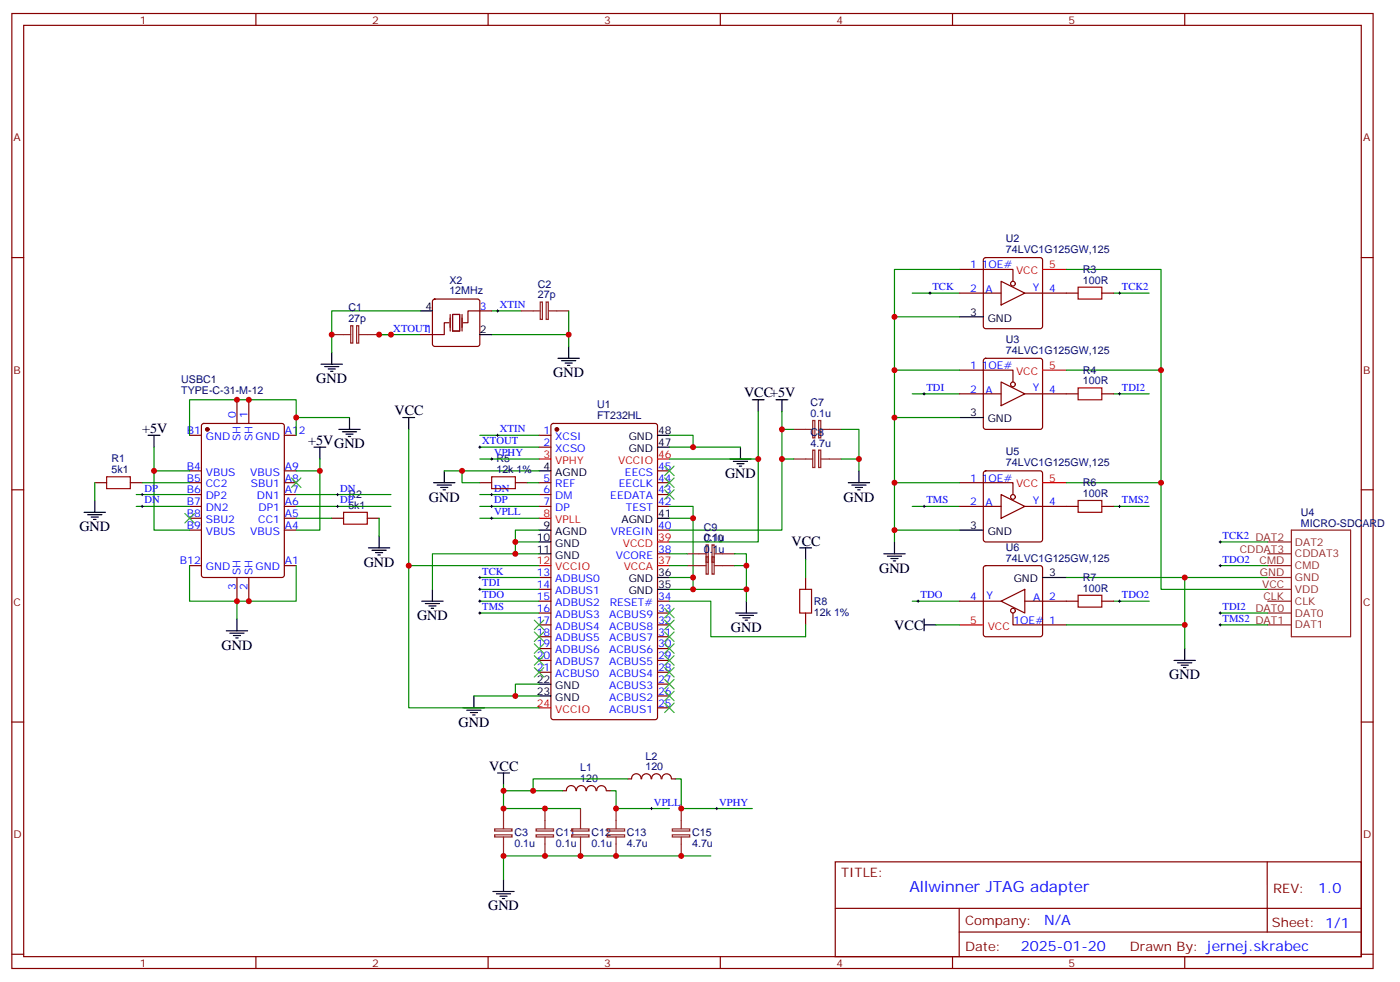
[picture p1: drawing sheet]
<svg xmlns="http://www.w3.org/2000/svg" width="417mm" height="292mm" viewBox="0 0 417 292" stroke-linecap="round" stroke-linejoin="round" font-family="sans-serif">
<g fill="none" stroke="#870000" stroke-width=".35">
<path d="M3.5 4h405.4v284.4h-405.4zM7.1 7.5h398.2v277.3h-398.2zM76.2 4v3.5M145.3 4v3.5M214.5 4v3.5M283.6 4v3.5M352.8 4v3.5M3.5 76.7h3.6M293 76.9l.5-.2h16.2l.5 .2 .2 .5v19.8l-.2 .5-.5 .2h-16.2l-.5-.3-.2-.4v-19.8zM405.3 76.7h3.6M125.2 99.6h3.6M129 89.2l.5-.2h12.7l.5 .2 .2 .5v12.7l-.3 .5-.4 .3h-12.7l-.5-.3-.2-.5v-12.7z"/>
<path d="M142.9 92.6h3.5M285.8 80.2h15.8v3.5M285.8 87.3h12.3M298.1 83.7l7.1 3.6-7.1 3.5zM305.2 87.3h15.8M328.1 87.3h3.5M70.6 119v7.1M74.1 119v7.1M285.8 110.2h15.8v3.5M285.8 117.3h12.3M293 106.9l.5-.2h16.2l.5 .2 .2 .5v19.7l-.2 .5-.5 .2h-16.2l-.5-.2-.2-.5v-19.7zM298.1 113.7l7.1 3.6-7.1 3.5z"/>
<path d="M305.2 117.3h15.8M328.1 117.3h3.5M56.4 129.6h3.6M60.2 126.3l.5-.2h23.3l.6 .4 .1 44.7-.5 .7h-23.5l-.7-.4v-44.7zM84.7 129.6h3.5M160.5 129.6h3.5M160.5 133.1h3.5M164.3 126.3l.4-.2h30.4l.6 .4 .1 87.1-.5 .6-30.6 .1-.6-.5-.1-87zM3.5 145.8h3.6M28.2 143.7h3.5M38.8 143.7h3.5M56.4 143.7h3.6"/>
<path d="M56.4 147.2h3.6M56.4 150.8h3.6M56.4 157.8h3.6M56.4 140.2h3.6M56.4 154.3h3.6M84.7 143.7h3.5M84.7 147.2h3.5M84.7 150.8h3.5M84.7 157.8h3.5M84.7 140.2h3.5M84.7 154.3h3.5M98.8 154.3h3.5"/>
<path d="M109.4 154.3h3.5M142.9 143.7h3.5M153.5 143.7h3.5M160.5 143.7h3.5M160.5 147.2h3.5M160.5 150.8h3.5M195.8 143.7h3.5M195.8 147.2h3.5M195.8 150.8h3.5M195.8 157.8h3.5M195.8 140.2h3.5M285.8 143.7h15.8v3.5"/>
<path d="M285.8 150.8h12.3M293 140.4l.5-.2h16.2l.5 .2 .2 .5v19.8l-.2 .5-.5 .2h-16.2l-.5-.3-.2-.4v-19.8zM298.1 147.2l7.1 3.6-7.1 3.5zM305.2 150.8h15.8M328.1 150.8h3.5M405.3 145.8h3.6M56.4 168.4h3.6M70.6 171.9v7.1M74.1 171.9v7.1M84.7 168.4h3.5M160.5 171.9h3.5M160.5 175.5h3.5"/>
<path d="M160.5 179h3.5M195.8 179h3.5M195.8 164.9h3.5M239.9 171.9v3.6M285.8 179h12.3M293 168.6l.5-.2h16.2l.5 .2 .2 .5v19.8l-.2 .5-.5 .2h-16.2l-.5-.3-.2-.4v-19.8zM298.1 179l7.1-3.5v7zM305.2 179h15.8M328.1 179h3.5M160.5 182.5h3.5M160.5 186.1h3.5M160.5 189.6h3.5"/>
<path d="M160.5 193.1h3.5M160.5 196.6h3.5M195.8 182.5h3.5M195.8 186.1h3.5M195.8 189.6h3.5M195.8 193.1h3.5M195.8 196.6h3.5M239.9 182.5v3.6M301.6 182.5v3.6h15.9M3.5 215h3.6M160.5 200.2h3.5M195.8 200.2h3.5"/>
<path d="M195.8 210.7h3.5M195.8 207.2h3.5M195.8 203.7h3.5M405.3 215h3.6M167.6 235.4h1M168.7 235.4a1.41 1.41 0 0 1 1.4-1.5 1.41 1.41 0 0 1 1.4 1.5M171.7 235.4a1.41 1.41 0 0 1 1.4-1.5 1.41 1.41 0 0 1 1.4 1.5M174.6 235.4a1.41 1.41 0 0 1 1.5-1.5 1.41 1.41 0 0 1 1.4 1.5M177.7 235.4a1.41 1.41 0 0 1 1.4-1.5 1.41 1.41 0 0 1 1.4 1.5M180.6 235.4h1.1M190.9 231.9a1.41 1.41 0 0 0-1.4-1.5 1.41 1.41 0 0 0-1.4 1.5h-1.1M191.1 231.9a1.41 1.41 0 0 1 1.4-1.5 1.41 1.41 0 0 1 1.4 1.5"/>
<path d="M194.1 231.9a1.41 1.41 0 0 1 1.4-1.5 1.41 1.41 0 0 1 1.4 1.5M197.1 231.9a1.41 1.41 0 0 1 1.4-1.5 1.41 1.41 0 0 1 1.4 1.5M200 231.9h1.1M248.7 256.6h156.6v28.2h-156.6zM377.3 256.6v20.9M248.7 270.5h156.5M285.6 277.5h119.6M285.6 270.5v14.1M3.5 284.1h3.6M76.2 284.8v3.6M145.3 284.8v3.6M214.5 284.8v3.6"/>
<path d="M283.6 284.8v3.6M352.8 284.8v3.6M405.3 284.1h3.6"/>
<circle cx="301.6" cy="84.5" r=".71"/>
<circle cx="301.6" cy="114.4" r=".71"/>
<circle cx="301.6" cy="148" r=".71"/>
<circle cx="301.6" cy="181.8" r=".71"/>
</g>
<g fill="#870000" stroke="#870000" stroke-width=".35">
<circle cx="165.8" cy="127.8" r=".53"/>
<circle cx="61.7" cy="127.8" r=".53"/>
</g>
<path d="M310.4 80.2h7.1M310.4 110.2h7.1M160.5 136.7h3.5M195.8 136.7h3.5M160.5 154.3h3.5M310.4 143.7h7.1M160.5 168.4h3.5M195.8 168.4h3.5M195.8 161.4h3.5M285.8 186.1h7M160.5 210.7h3.5" fill="none" stroke="#f00" stroke-width=".35"/>
<g fill="none" stroke="#000" stroke-width=".35">
<path d="M125.2 92.6h3.6M142.9 99.6h3.5M285.8 94.3h7M95.6 108.4h6.4M96.7 109.1h4.2M97.7 109.9h2.1M98.4 110.6h.7M98.8 104.9v3.5M166.2 106.7h6.3M167.2 107.4h4.2M168.3 108.1h2.1M169 108.8h.7"/>
<path d="M169.3 103.2v3.5M224 119h3.5M225.8 119v3.6M231.1 119h3.5M232.8 119v3.6M44.1 129.6h3.5M45.9 129.6v3.5M93.5 133.1h3.5M95.2 133.1v3.6M100.9 127.8h6.3M102 128.6h4.2M103 129.3h2.1"/>
<path d="M103.7 130h.7M104.1 124.3v3.5M119.9 124.3h3.6M121.7 124.3v3.5M195.8 133.1h3.5M195.8 129.6h3.5M217.3 136.7h6.4M218.4 137.4h4.2M219.4 138.1h2.1M220.1 138.8h.7M220.5 133.1v3.6M285.8 124.3h7"/>
<path d="M25 152.5h6.4M26.1 153.2h4.2M27.2 154h2.1M27.9 154.7h.7M28.2 149v3.5M112.9 159.6v3.5M129.1 143.7h6.4M130.2 144.4h4.2M131.2 145.1h2.1M131.9 145.8h.7M132.3 140.2v3.5M160.5 140.2h3.5"/>
<path d="M160.5 157.8h3.5M195.8 154.3h3.5M252.6 143.7h6.3M253.6 144.4h4.3M254.7 145.1h2.1M255.4 145.8h.7M255.8 140.2v3.5M285.8 157.8h7M109.7 163.1h6.4M110.8 163.8h4.2M111.8 164.5h2.1M112.5 165.2h.7"/>
<path d="M125.6 179h6.3M126.6 179.7h4.3M128.8 175.5v3.5M160.5 161.4h3.5M160.5 164.9h3.5M195.8 175.5h3.5M195.8 171.9h3.5M222.2 179v3.5M238.1 163.1h3.6M239.9 163.1v3.6M263.2 164.9h6.3M264.2 165.6h4.3"/>
<path d="M265.3 166.3h2.1M266 167h.7M266.3 161.4v3.5M310.4 171.9h7.1M67.4 187.8h6.3M68.4 188.5h4.3M69.5 189.2h2.1M70.2 189.9h.7M70.6 184.3v3.5M127.7 180.4h2.1M128.4 181.1h.7M219.1 182.5h6.3"/>
<path d="M220.1 183.2h4.3M221.2 183.9h2.1M221.9 184.6h.7M275.2 186.1h3.5M275.2 184.3v3.5M349.6 196.6h6.4M350.7 197.3h4.2M351.7 198h2.1M352.4 198.8h.7M352.8 193.1v3.5M137.9 210.7h6.4M139 211.5h4.2"/>
<path d="M140.1 212.2h2.1M140.8 212.9h.7M141.1 207.2v3.5M160.5 203.7h3.5M160.5 207.2h3.5M148.2 230.2h3.5M149.9 230.2v3.5M146.8 265.4h6.3M147.8 266.1h4.2M148.9 266.8h2.1M149.6 267.5h.7M149.9 261.9v3.5"/>
</g>
<g fill="none" stroke="#008700" stroke-width=".35">
<path d="M112.9 99.6h12.3M125.2 92.6h-26.4v12.3M146.4 92.6h8.8M146.4 99.6h22.9M169.3 92.6v10.6M266.3 94.3h19.5M271.6 87.3h14.2M285.8 80.2h-19.5v81.2M317.5 80.2h28.2v95.3h31.8M331.6 87.3h10.6M266.3 110.2h19.5M271.6 117.3h14.2"/>
<path d="M317.5 110.2h28.2M331.6 117.3h10.6M45.9 133.1v7.1h10.5M88.2 124.3v-5.3h-31.8v10.6M95.2 136.7v3.5h-7M104.1 124.3h-15.9v5.3M121.7 127.8v40.6h38.8M142.9 133.1h17.6M142.9 129.6h17.6M142.9 136.7h17.6M199.3 129.6h7.1v3.5M199.3 133.1h21.2"/>
<path d="M225.8 122.6v14.1h-26.5M225.8 136.7v24.7h-26.5M232.8 122.6v35.2h-33.5M232.8 127.8h3.6M232.8 136.7h3.6M250.5 136.7h5.3v3.5M250.5 127.8h5.3v8.9M266.3 124.3h19.5M28.2 143.7v5.3M40.6 147.2h15.8M40.6 150.8h15.8M42.3 143.7h14.1"/>
<path d="M45.9 140.2v17.6h10.5M88.2 154.3h10.6M88.2 147.2h28.2M88.2 150.8h28.2M95.2 140.2v17.6h-7M112.9 154.3v5.3M132.3 140.2h28.2M137.6 140.2v3.5h5.3M142.9 154.3h17.6M142.9 147.2h17.6M142.9 150.8h17.6M157 143.7h3.5"/>
<path d="M160.5 157.8h-7v3.6M199.3 154.3h7.1v17.6M199.3 150.8h7.1v3.5M266.3 143.7h19.5M266.3 157.8h19.5M271.6 150.8h14.2M317.5 143.7h28.2M331.6 150.8h10.6M56.4 168.4v10.6h31.8v-10.6M70.6 179v5.3M121.7 168.4v42.3h38.8M142.9 171.9h17.6"/>
<path d="M142.9 175.5h17.6M142.9 179h17.6M160.5 164.9h-31.7v10.6M160.5 161.4h-7v3.5M199.3 175.5h22.9v3.5M199.3 171.9h7.1v3.6M199.3 179h12.4v10.6h28.2v-3.5M199.3 168.4h5.3M199.3 164.9h5.3M218.7 168.4h3.5v7.1M218.7 164.9h3.5v3.5M239.9 166.7v5.2"/>
<path d="M271.6 179h14.2M317.5 171.9h35.3M331.6 179h10.6M363.4 161.4h14.1M363.4 168.4h14.1M377.5 171.9h-24.7v21.2M142.9 182.5h17.6M278.7 186.1h7.1M317.5 186.1h35.3M363.4 182.5h14.1M363.4 186.1h14.1M141.1 207.2h19.4"/>
<path d="M160.5 203.7h-7v3.5M149.9 233.7v7h23M149.9 235.4h17.7M181.7 235.4h1.7v5.3h15.9M187 231.9h-28.3v3.5M201.1 231.9h1.7v8.8h21.2M211.7 254.8h-61.8v7.1"/>
</g>
<path d="M321 85.5h7.1v3.5h-7.1zM321 115.5h7.1v3.5h-7.1zM31.7 142h7.1v3.5h-7.1zM102.3 152.5h7.1v3.6h-7.1zM146.4 142h7.1v3.5h-7.1zM321 149h7.1v3.5h-7.1zM238.1 175.5h3.6v7h-3.6zM321 177.2h7.1v3.6h-7.1z" fill="none" stroke="#a10000" stroke-width=".35"/>
<g fill="none" stroke="#000" stroke-width=".3">
<path d="M116.1 99.6h.7M116.4 99.3v.7M147.8 92.6h.7M148.2 92.2v.7M276.6 87.3h.7M276.9 86.9v.7M333 87.3h.7M333.4 86.9v.7M274.8 117.3h.7M275.2 116.9v.7M333 117.3h.7M333.4 116.9v.7"/>
<path d="M142.5 133.1h.7M142.9 132.8v.7M146 136.7h.8M146.4 136.3v.7M147.8 129.6h.7M148.2 129.3v.7M42 147.2h.7M42 150.8h.7M42.3 146.9v.7M42.3 150.4v.7M100.2 147.2h.7M100.2 150.8h.7"/>
<path d="M100.5 146.9v.7M100.5 150.4v.7M146 147.2h.8M146 150.8h.8M146 154.3h.8M146.4 146.9v.7M146.4 150.4v.7M146.4 154v.7M274.8 150.8h.7M275.2 150.4v.7M333 150.8h.7M333.4 150.4v.7"/>
<path d="M142.5 171.9h.7M142.5 175.5h.7M142.5 179h.7M142.9 171.6v.7M142.9 175.1v.7M142.9 178.6v.8M273 179h.8M273.4 178.6v.8M333 179h.7M333.4 178.6v.8M363 161.4h.7M363 168.4h.7"/>
<path d="M363.4 161v.7M363.4 168.1v.7M142.5 182.5h.7M142.9 182.2v.7M363 182.5h.7M363 186.1h.7M363.4 182.2v.7M363.4 185.7v.7M193.7 240.7h.7M194 240.4v.7M213.1 240.7h.7M213.4 240.4v.7"/>
</g>
<g fill="none" stroke="#3c3" stroke-width=".35">
<path d="M197.9 138.8l2.8 2.8M200.7 138.8l-2.8 2.8M55 152.9l2.9 2.8M57.9 152.9l-2.9 2.8M86.8 142.3l2.8 2.8M89.6 142.3l-2.8 2.8M197.9 142.3l2.8 2.8M197.9 145.8l2.8 2.9M200.7 145.8l-2.8 2.9M200.7 142.3l-2.8 2.8M159.1 184.6l2.8 2.9M159.1 188.2l2.8 2.8"/>
<path d="M159.1 191.7l2.8 2.8M159.1 195.2l2.8 2.8M159.1 198.8l2.8 2.8M161.9 184.6l-2.8 2.9M161.9 188.2l-2.8 2.8M161.9 191.7l-2.8 2.8M161.9 195.2l-2.8 2.8M161.9 198.8l-2.8 2.8M197.9 198.8l2.8 2.8M197.9 195.2l2.8 2.8M197.9 191.7l2.8 2.8M197.9 188.2l2.8 2.8"/>
<path d="M197.9 184.6l2.8 2.9M197.9 181.1l2.8 2.8M200.7 198.8l-2.8 2.8M200.7 195.2l-2.8 2.8M200.7 191.7l-2.8 2.8M200.7 188.2l-2.8 2.8M200.7 184.6l-2.8 2.9M200.7 181.1l-2.8 2.8M197.9 209.3l2.8 2.9M197.9 205.8l2.8 2.8M197.9 202.3l2.8 2.8M200.7 209.3l-2.8 2.9"/>
<path d="M200.7 205.8l-2.8 2.8M200.7 202.3l-2.8 2.8"/>
</g>
<g fill="none" stroke="#8c2424" stroke-width=".35">
<path d="M98.8 99.6h5.6M104.4 97h.7v5.2h-.7zM106.2 97h.6v5.2h-.6zM106.9 99.6h6M155.2 92.6h5.7M160.9 89.9h.6v5.2h-.6zM162.6 89.9h.7v5.2h-.7zM163.3 92.6h6M236.4 127.8h5.6M236.4 136.7h5.6M242 125.2h.6v5.2h-.6zM242 134h.6v5.2h-.6z"/>
<path d="M243.8 125.2h.6v5.2h-.6zM243.8 134h.6v5.2h-.6zM244.5 127.8h6M244.5 136.7h6M384.5 157.8h17.7v31.8h-17.7zM204.6 164.9h5.7M204.6 168.4h5.7M210.3 162.2h.6v5.2h-.6zM210.3 165.8h.6v5.2h-.6zM212 162.2h.7v5.2h-.7zM212 165.8h.7v5.2h-.7zM212.7 164.9h6"/>
<path d="M212.7 168.4h6M377.5 164.9h7M377.5 168.4h7M377.5 171.9h7M377.5 175.5h7M377.5 179h7M377.5 161.4h7M377.5 182.5h7M377.5 186.1h7M147.3 246.8h5.2v.6h-5.2zM147.3 248.6h5.2v.6h-5.2zM149.9 240.7v6"/>
<path d="M149.9 249.2v5.6M159.6 246.8h5.2v.6h-5.2zM159.6 248.6h5.2v.6h-5.2zM162.3 240.7v6M162.3 249.2v5.6M170.2 246.8h5.2v.6h-5.2zM170.2 248.6h5.2v.6h-5.2zM172.9 240.7v6M172.9 249.2v5.6M180.8 246.8h5.2v.6h-5.2zM180.8 248.6h5.2v.6h-5.2zM183.4 240.7v6"/>
<path d="M183.4 249.2v5.6M200.2 246.8h5.2v.6h-5.2zM200.2 248.6h5.2v.6h-5.2zM202.8 240.7v6M202.8 249.2v5.6"/>
</g>
<path d="M133.7 96.1h-1.4v3.5h-3.5M134.1 93.6v5M134.8 93.6h2.1v5h-2.1zM137.6 93.6v5M142.9 92.6h-3.6v3.5h-1.4" fill="none" stroke="#870012" stroke-width=".35"/>
<g fill="#c00">
<circle cx="88.2" cy="124.3" r=".88"/>
<circle cx="74.1" cy="119" r=".88"/>
<circle cx="70.6" cy="119" r=".88"/>
<circle cx="70.6" cy="179" r=".88"/>
<circle cx="74.1" cy="179" r=".88"/>
<circle cx="45.9" cy="140.2" r=".88"/>
<circle cx="95.3" cy="140.2" r=".88"/>
<circle cx="153.5" cy="164.9" r=".88"/>
<circle cx="153.5" cy="161.4" r=".88"/>
<circle cx="153.5" cy="207.2" r=".88"/>
<circle cx="206.4" cy="133.1" r=".88"/>
<circle cx="206.4" cy="175.5" r=".88"/>
<circle cx="206.4" cy="171.9" r=".88"/>
<circle cx="137.6" cy="140.2" r=".88"/>
<circle cx="169.3" cy="99.6" r=".88"/>
<circle cx="116.4" cy="99.6" r=".88"/>
<circle cx="98.8" cy="99.6" r=".88"/>
<circle cx="112.9" cy="99.6" r=".88"/>
<circle cx="232.8" cy="127.8" r=".88"/>
<circle cx="232.8" cy="136.7" r=".88"/>
<circle cx="255.8" cy="136.7" r=".88"/>
<circle cx="222.3" cy="175.5" r=".88"/>
<circle cx="222.3" cy="168.4" r=".88"/>
<circle cx="225.8" cy="136.7" r=".88"/>
<circle cx="121.7" cy="168.4" r=".88"/>
<circle cx="206.4" cy="154.3" r=".88"/>
<circle cx="149.9" cy="240.7" r=".88"/>
<circle cx="162.3" cy="240.7" r=".88"/>
<circle cx="149.9" cy="254.8" r=".88"/>
<circle cx="162.3" cy="254.8" r=".88"/>
<circle cx="172.9" cy="254.8" r=".88"/>
<circle cx="183.4" cy="254.8" r=".88"/>
<circle cx="202.8" cy="254.8" r=".88"/>
<circle cx="149.9" cy="235.4" r=".88"/>
<circle cx="183.4" cy="240.7" r=".88"/>
<circle cx="158.8" cy="235.4" r=".88"/>
<circle cx="202.8" cy="240.7" r=".88"/>
<circle cx="345.7" cy="110.2" r=".88"/>
<circle cx="345.7" cy="143.7" r=".88"/>
<circle cx="266.3" cy="94.3" r=".88"/>
<circle cx="266.3" cy="124.3" r=".88"/>
<circle cx="266.3" cy="157.8" r=".88"/>
<circle cx="266.3" cy="110.2" r=".88"/>
<circle cx="266.3" cy="143.7" r=".88"/>
<circle cx="352.8" cy="186.1" r=".88"/>
<circle cx="352.8" cy="171.9" r=".88"/>
</g>
<text font-size="4.6" fill="#00f" x="270.8" y="265.6">Allwinner JTAG adapter</text>
<g font-size="4.2">
<text x="164.7" y="112.3">GND</text>
<text x="94.2" y="114.1">GND</text>
<text x="221.5" y="118.3">VCC+5V</text>
<text x="117.5" y="123.6">VCC</text>
<text x="42.3" y="128.9">+5V</text>
<text x="91.7" y="132.4">+5V</text>
<text x="99.5" y="133.5">GND</text>
<text x="215.9" y="142.3">GND</text>
<text x="127.7" y="149.4">GND</text>
<text x="251.2" y="149.4">GND</text>
<text x="23.6" y="158.2">GND</text>
<text x="235.7" y="162.4">VCC</text>
<text x="108.3" y="168.8">GND</text>
<text x="261.8" y="170.5">GND</text>
<text x="124.2" y="184.6">GND</text>
<text x="217.7" y="188.2">GND</text>
<text x="266.3" y="187.4">VCC</text>
<text x="66" y="193.5">GND</text>
<text x="348.2" y="202.3">GND</text>
<text x="136.5" y="216.4">GND</text>
<text x="145.7" y="229.4">VCC</text>
<text x="145.3" y="271.1">GND</text>
</g>
<g font-size="4.2" fill="#00f">
<text x="392.5" y="265.9">1.0</text>
<text x="310.9" y="275.4">N/A</text>
<text x="304" y="283.2">2025-01-20</text>
</g>
<g font-size="3.9" fill="#800">
<text x="250.5" y="261.2">TITLE:</text>
<text x="379.1" y="265.9">REV:</text>
<text x="287.4" y="275.4">Company:</text>
<text x="378.7" y="276">Sheet: 1/1</text>
<text x="287.4" y="283.1">Date:</text>
<text x="336.4" y="283.2">Drawn By: jernej.skrabec</text>
</g>
<g font-size="3.2" fill="#800">
<text x="41.6" y="7">1</text>
<text x="110.8" y="7">2</text>
<text x="179.9" y="7">3</text>
<text x="249.1" y="7">4</text>
<text x="318.2" y="7">5</text>
<text x="4.1" y="42.1">A</text>
<text x="405.9" y="42.1">A</text>
<text x="4.1" y="111.3">B</text>
<text x="405.9" y="111.3">B</text>
<text x="4.1" y="180.4">C</text>
<text x="405.9" y="180.4">C</text>
<text x="4.1" y="249.6">D</text>
<text x="405.9" y="249.6">D</text>
<text x="41.6" y="287.8">1</text>
<text x="110.8" y="287.8">2</text>
<text x="179.9" y="287.8">3</text>
<text x="249.1" y="287.8">4</text>
<text x="318.2" y="287.8">5</text>
</g>
<g font-size="3.2" fill="#000080">
<text x="299.5" y="75.3">74LVC1G125GW,125</text>
<text x="299.5" y="72.1">U2</text>
<text x="322.5" y="81.2">R3</text>
<text x="133.8" y="87.6">12MHz</text>
<text x="133.8" y="84.5">X2</text>
<text x="160.2" y="88.9">27p</text>
<text x="160.2" y="85.6">C2</text>
<text x="322.5" y="84.5">100R</text>
<text x="103.7" y="95.9">27p</text>
<text x="103.7" y="92.7">C1</text>
<text x="299.5" y="105.3">74LVC1G125GW,125</text>
<text x="299.5" y="102">U3</text>
<text x="54" y="114">USBC1</text>
<text x="322.5" y="111.2">R4</text>
<text x="54" y="117.3">TYPE-C-31-M-12</text>
<text x="322.5" y="114.4">100R</text>
<text x="177.8" y="124.7">FT232HL</text>
<text x="177.8" y="121.4">U1</text>
<text x="241.3" y="124.1">0.1u</text>
<text x="241.3" y="120.9">C7</text>
<text x="241.3" y="129.7">C8</text>
<text x="33.2" y="137.7">R1</text>
<text x="147.8" y="137.7">R5</text>
<text x="241.3" y="133">4.7u</text>
<text x="299.5" y="135.6">U5</text>
<text x="33.2" y="140.9">5k1</text>
<text x="147.8" y="140.9">12k 1%</text>
<text x="299.5" y="138.8">74LVC1G125GW,125</text>
<text x="103.7" y="148.3">R2</text>
<text x="322.5" y="148">100R</text>
<text x="322.5" y="144.7">R6</text>
<text x="103.7" y="151.5">5k1</text>
<text x="387.4" y="153.6">U4</text>
<text x="209.6" y="161.2">0.1u</text>
<text x="209.6" y="158">C9</text>
<text x="209.6" y="161.5">C10</text>
<text x="387.4" y="156.8">MICRO-SDCARD</text>
<text x="209.6" y="164.7">0.1u</text>
<text x="299.5" y="167.4">74LVC1G125GW,125</text>
<text x="299.5" y="164.1">U6</text>
<text x="322.5" y="173">R7</text>
<text x="322.5" y="176.2">100R</text>
<text x="242.4" y="183.4">12k 1%</text>
<text x="242.4" y="180.1">R8</text>
<text x="192.2" y="226.1">L2</text>
<text x="172.8" y="232.8">120</text>
<text x="172.8" y="229.7">L1</text>
<text x="192.2" y="229.3">120</text>
<text x="153.2" y="248.9">C3</text>
<text x="165.5" y="248.9">C11</text>
<text x="176.1" y="248.9">C12</text>
<text x="186.7" y="248.9">C13</text>
<text x="206.1" y="248.9">C15</text>
<text x="153.2" y="252.1">0.1u</text>
<text x="165.5" y="252.1">0.1u</text>
<text x="176.1" y="252.1">0.1u</text>
<text x="186.7" y="252.1">4.7u</text>
<text x="206.1" y="252.1">4.7u</text>
</g>
<g font-size="3.2" fill="#00f">
<text x="288.8" y="79.9">1</text>
<text x="292.3" y="79.9">1OE#</text>
<text x="277.6" y="86.4">TCK</text>
<text x="288.8" y="86.9">2</text>
<text x="293.4" y="87.3">A</text>
<text x="307.5" y="86.6">Y</text>
<text x="312.4" y="86.9">4</text>
<text x="334.1" y="86.4">TCK2</text>
<text x="142.9" y="92.2">3</text>
<text x="148.9" y="91.7">XTIN</text>
<text x="117.1" y="98.7">XTOUT1</text>
<text x="288.8" y="109.9">1</text>
<text x="292.3" y="109.9">1OE#</text>
<text x="275.9" y="116.4">TDI</text>
<text x="288.8" y="116.9">2</text>
<text x="293.4" y="117.3">A</text>
<text x="307.5" y="116.6">Y</text>
<text x="312.4" y="116.9">4</text>
<text x="334.1" y="116.4">TDI2</text>
<text x="70.2" y="124.3" transform="rotate(-90 70.2 124.3)">0</text>
<text x="73.7" y="124.3" transform="rotate(-90 73.7 124.3)">1</text>
<text x="55.6" y="129.3">B1</text>
<text x="61.3" y="131">GND</text>
<text x="71.6" y="131.3" transform="rotate(-90 71.6 131.3)">SH</text>
<text x="75.1" y="131.3" transform="rotate(-90 75.1 131.3)">SH</text>
<text x="76.1" y="131">GND</text>
<text x="84.8" y="129.3">A12</text>
<text x="148.9" y="128.7">XTIN</text>
<text x="161.9" y="129.3">1</text>
<text x="165.3" y="131">XCSI</text>
<text x="143.6" y="132.3">XTOUT</text>
<text x="147.1" y="135.8">VPHY</text>
<text x="161.9" y="132.8">2</text>
<text x="165.3" y="134.5">XCSO</text>
<text x="55.6" y="139.8">B4</text>
<text x="55.6" y="143.4">B5</text>
<text x="61.3" y="141.6">VBUS</text>
<text x="74.5" y="141.6">VBUS</text>
<text x="84.8" y="143.4">A8</text>
<text x="84.8" y="139.8">A9</text>
<text x="161.9" y="143.4">5</text>
<text x="186.1" y="141.6">EECS</text>
<text x="196" y="143.4">44</text>
<text x="196" y="139.8">45</text>
<text x="288.8" y="143.4">1</text>
<text x="292.3" y="143.4">1OE#</text>
<text x="43" y="146.4">DP</text>
<text x="43" y="149.9">DN</text>
<text x="55.6" y="146.9">B6</text>
<text x="61.3" y="145.1">CC2</text>
<text x="61.3" y="148.7">DP2</text>
<text x="74.7" y="145.1">SBU1</text>
<text x="76.5" y="148.7">DN1</text>
<text x="84.8" y="146.9">A7</text>
<text x="101.2" y="146.4">DN</text>
<text x="101.2" y="149.9">DP</text>
<text x="147.1" y="146.4">DN</text>
<text x="147.1" y="149.9">DP</text>
<text x="161.9" y="146.9">6</text>
<text x="165.3" y="145.1">REF</text>
<text x="165.3" y="148.7">DM</text>
<text x="181.7" y="148.7">EEDATA</text>
<text x="184.3" y="145.1">EECLK</text>
<text x="196" y="146.9">43</text>
<text x="275.9" y="149.9">TMS</text>
<text x="334.1" y="149.9">TMS2</text>
<text x="55.6" y="150.4">B7</text>
<text x="55.6" y="154">B8</text>
<text x="61.3" y="152.2">DN2</text>
<text x="61.3" y="155.7">SBU2</text>
<text x="76.9" y="155.7">CC1</text>
<text x="77" y="152.2">DP1</text>
<text x="84.8" y="154">A5</text>
<text x="84.8" y="150.4">A6</text>
<text x="147.1" y="153.4">VPLL</text>
<text x="161.9" y="150.4">7</text>
<text x="165.3" y="152.2">DP</text>
<text x="186.4" y="152.2">TEST</text>
<text x="196" y="150.4">42</text>
<text x="288.8" y="150.4">2</text>
<text x="293.4" y="150.8">A</text>
<text x="307.5" y="150.1">Y</text>
<text x="312.4" y="150.4">4</text>
<text x="55.6" y="157.5">B9</text>
<text x="61.3" y="159.2">VBUS</text>
<text x="74.5" y="159.2">VBUS</text>
<text x="84.8" y="157.5">A4</text>
<text x="181.9" y="159.2">VREGIN</text>
<text x="196" y="157.5">40</text>
<text x="364.1" y="160.5">TCK2 DAT2</text>
<text x="183.4" y="166.3">VCORE</text>
<text x="196" y="164.5">38</text>
<text x="364.1" y="167.5">TDO2</text>
<text x="53.6" y="168.1">B12</text>
<text x="61.3" y="169.8">GND</text>
<text x="71.6" y="171.2" transform="rotate(-90 71.6 171.2)">SH</text>
<text x="75.1" y="171.2" transform="rotate(-90 75.1 171.2)">SH</text>
<text x="76.1" y="169.8">GND</text>
<text x="84.8" y="168.1">A1</text>
<text x="143.6" y="171.1">TCK</text>
<text x="159.8" y="171.6">13</text>
<text x="165.3" y="173.4">ADBUS0</text>
<text x="70.2" y="175.7" transform="rotate(-90 70.2 175.7)">3</text>
<text x="73.7" y="175.7" transform="rotate(-90 73.7 175.7)">2</text>
<text x="143.6" y="174.6">TDI</text>
<text x="143.6" y="178.1">TDO</text>
<text x="159.8" y="175.1">14</text>
<text x="159.8" y="178.6">15</text>
<text x="165.3" y="176.9">ADBUS1</text>
<text x="196" y="178.6">34</text>
<text x="274.1" y="178.1">TDO</text>
<text x="288.8" y="178.6">4</text>
<text x="293.8" y="178.3">Y</text>
<text x="307.7" y="179">A</text>
<text x="312.4" y="178.6">2</text>
<text x="334.1" y="178.1">TDO2</text>
<text x="143.6" y="181.6">TMS</text>
<text x="159.8" y="182.2">16</text>
<text x="159.8" y="185.7">17</text>
<text x="165.3" y="180.4">ADBUS2</text>
<text x="165.3" y="183.9">ADBUS3</text>
<text x="181.4" y="183.9">ACBUS9</text>
<text x="181.5" y="180.4">RESET#</text>
<text x="196" y="185.7">32</text>
<text x="196" y="182.2">33</text>
<text x="301.8" y="185.7">1OE#</text>
<text x="312.4" y="185.7">1</text>
<text x="364.1" y="181.6">TDI2</text>
<text x="364.1" y="185.2">TMS2 DAT1</text>
<text x="159.8" y="189.2">18</text>
<text x="165.3" y="187.5">ADBUS4</text>
<text x="165.3" y="191">ADBUS5</text>
<text x="181.4" y="191">ACBUS7</text>
<text x="181.4" y="187.5">ACBUS8</text>
<text x="196" y="189.2">31</text>
<text x="159.8" y="192.8">19</text>
<text x="159.8" y="196.3">20</text>
<text x="165.3" y="194.5">ADBUS6</text>
<text x="181.4" y="194.5">ACBUS6</text>
<text x="196" y="196.3">29</text>
<text x="196" y="192.8">30</text>
<text x="159.8" y="199.8">21</text>
<text x="165.3" y="198">ADBUS7</text>
<text x="165.3" y="201.6">ACBUS0</text>
<text x="181.4" y="201.6">ACBUS4</text>
<text x="181.4" y="198">ACBUS5</text>
<text x="196" y="203.3">27</text>
<text x="196" y="199.8">28</text>
<text x="181.4" y="208.6">ACBUS2</text>
<text x="181.4" y="205.1">ACBUS3</text>
<text x="196" y="206.9">26</text>
<text x="181.4" y="212.2">ACBUS1</text>
<text x="196" y="210.4">25</text>
<text x="194.7" y="239.9">VPLL</text>
<text x="214.1" y="239.9">VPHY</text>
</g>
<g font-size="3.2" fill="#f00">
<text x="302.5" y="81.6">VCC</text>
<text x="312.4" y="79.9">5</text>
<text x="302.5" y="111.6">VCC</text>
<text x="312.4" y="109.9">5</text>
<text x="161.9" y="136.3">3</text>
<text x="196" y="136.3">46</text>
<text x="165.3" y="138.1">VPHY</text>
<text x="184.1" y="138.1">VCCIO</text>
<text x="312.4" y="143.4">5</text>
<text x="302.5" y="145.1">VCC</text>
<text x="161.9" y="154">8</text>
<text x="165.3" y="155.7">VPLL</text>
<text x="196" y="161">39</text>
<text x="185.4" y="162.8">VCCD</text>
<text x="159.8" y="168.1">12</text>
<text x="165.3" y="169.8">VCCIO</text>
<text x="185.7" y="169.8">VCCA</text>
<text x="196" y="168.1">37</text>
<text x="288.8" y="185.7">5</text>
<text x="294.1" y="187.5">VCC</text>
<text x="159.8" y="210.4">24</text>
<text x="165.3" y="212.2">VCCIO</text>
</g>
<g font-size="3.2">
<text x="126.7" y="92.2">4</text>
<text x="288.8" y="94">3</text>
<text x="294.1" y="95.7">GND</text>
<text x="142.9" y="99.3">2</text>
<text x="288.8" y="124">3</text>
<text x="294.1" y="125.7">GND</text>
<text x="187.2" y="131">GND</text>
<text x="196" y="129.3">48</text>
<text x="187.2" y="134.5">GND</text>
<text x="196" y="132.8">47</text>
<text x="161.9" y="139.8">4</text>
<text x="165.3" y="141.6">AGND</text>
<text x="185" y="155.7">AGND</text>
<text x="196" y="154">41</text>
<text x="159.8" y="161">10</text>
<text x="161.9" y="157.5">9</text>
<text x="165.3" y="159.2">AGND</text>
<text x="288.8" y="157.5">3</text>
<text x="294.1" y="159.2">GND</text>
<text x="159.8" y="164.5">11</text>
<text x="165.3" y="162.8">GND</text>
<text x="165.3" y="166.3">GND</text>
<text x="187.2" y="173.4">GND</text>
<text x="196" y="171.6">36</text>
<text x="301.9" y="173.4">GND</text>
<text x="312.4" y="171.6">3</text>
<text x="187.2" y="176.9">GND</text>
<text x="196" y="175.1">35</text>
<text x="159.8" y="203.3">22</text>
<text x="159.8" y="206.9">23</text>
<text x="165.3" y="205.1">GND</text>
<text x="165.3" y="208.6">GND</text>
</g>
<g font-size="3.2" fill="#8d2323">
<text x="369.2" y="164.5">CDDAT3</text>
<text x="385.6" y="165.9">CDDAT3</text>
<text x="385.6" y="162.4">DAT2</text>
<text x="375.1" y="168.1">CMD</text>
<text x="375.1" y="171.6">GND</text>
<text x="385.6" y="169.5">CMD</text>
<text x="385.6" y="173">GND</text>
<text x="375.8" y="175.1">VCC</text>
<text x="376.2" y="178.6">CLK</text>
<text x="385.6" y="176.5">VDD</text>
<text x="373.8" y="182.2">DAT0</text>
<text x="385.6" y="180.1">CLK</text>
<text x="385.6" y="183.6">DAT0</text>
<text x="385.6" y="187.1">DAT1</text>
</g>
</svg>
